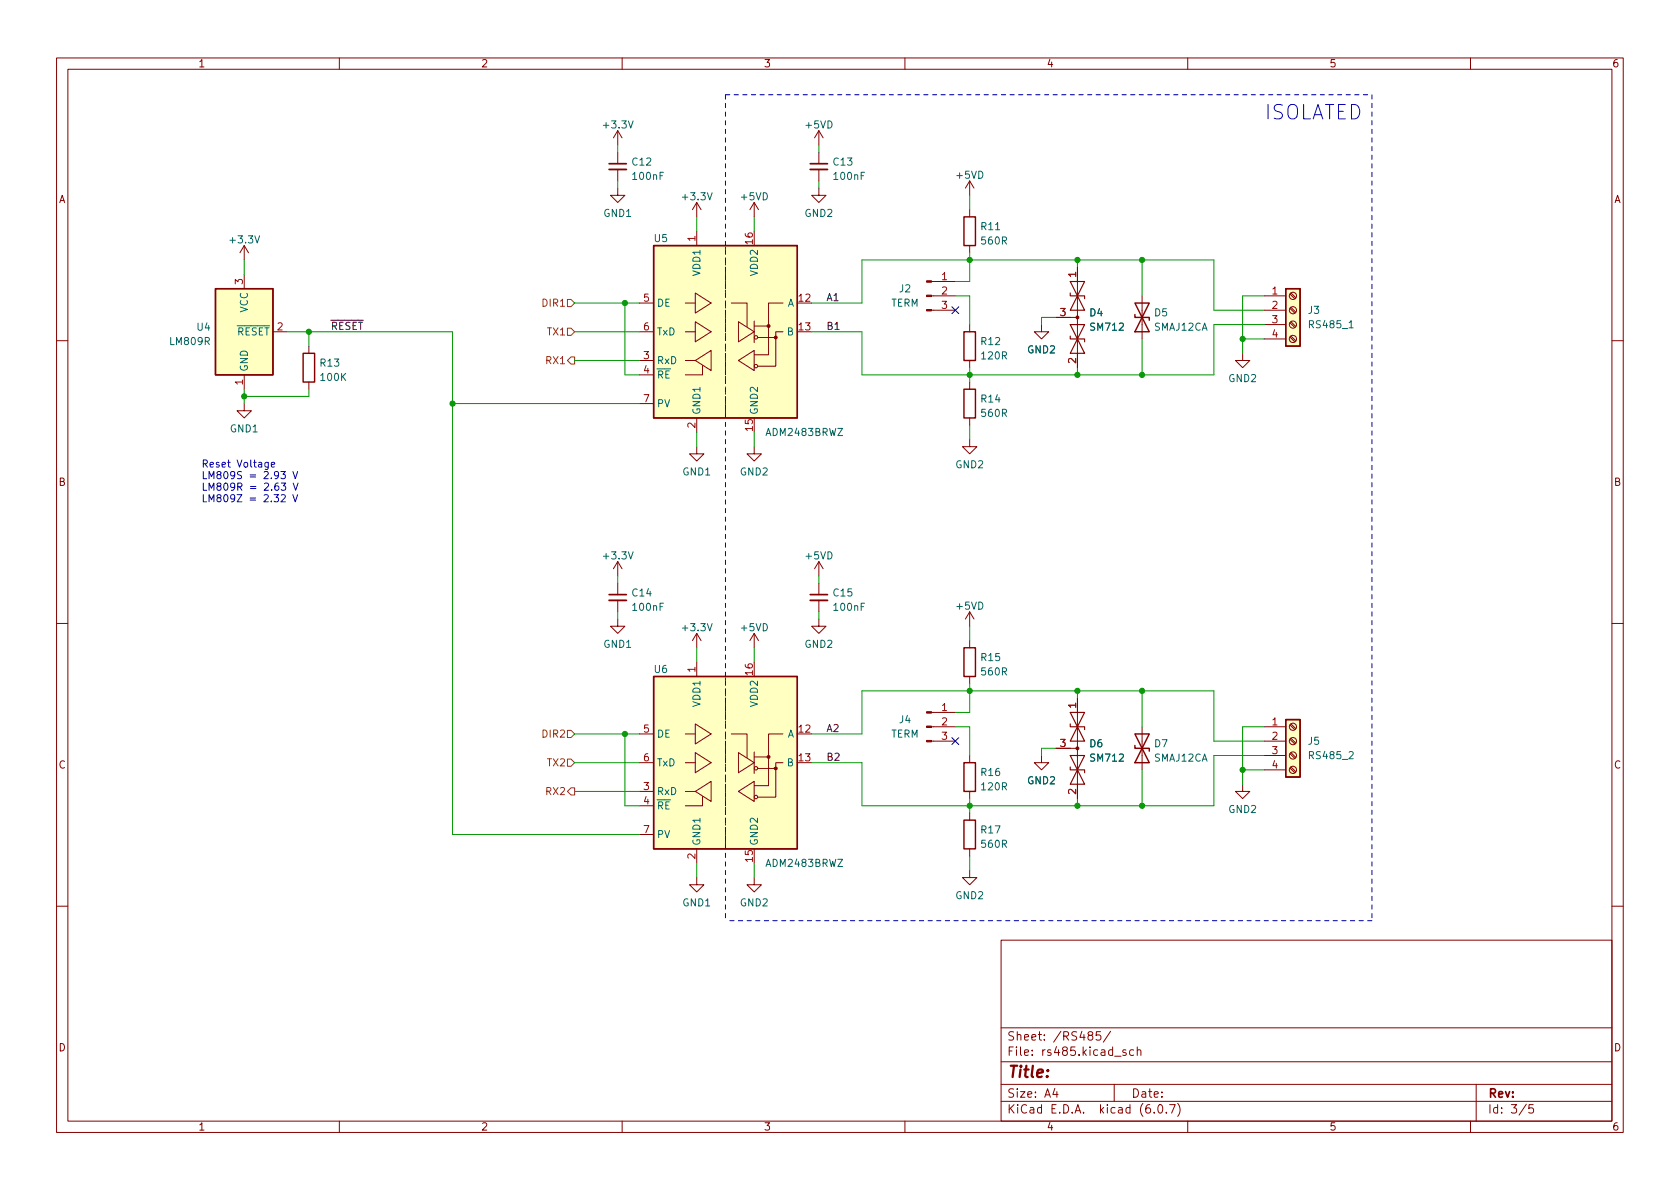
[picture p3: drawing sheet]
<svg xmlns="http://www.w3.org/2000/svg" width="297mm" height="210mm" viewBox="0 0 297 210" stroke-linecap="round" stroke-linejoin="round" font-family="sans-serif">
<g fill="none" stroke="#840000" stroke-width=".18">
<path d="M10 10.2h277v190.1h-277zM12 12.2h273v186.1h-273zM60 10.2v2M110 10.2v2M160 10.2v2M210 10.2v2M260 10.2v2M109.2 33.3v1.2h1.3l-1.3 1.3-1.3-1.3h1.3M109.2 23.1v2.5M109.2 26.9v2.1M109.2 30v2M109.2 23.1l-.7 1.3"/>
<path d="M109.2 23.1l.8 1.3M123.2 35.8v2.5M123.2 35.8l-.8 1.3M123.2 35.8l.8 1.3M133.3 35.8v2.5M133.3 35.8l-.7 1.3M133.3 35.8l.8 1.3M144.8 33.3v1.2h1.2l-1.2 1.3-1.3-1.3h1.3M144.8 23.1v2.5M144.8 26.9v2.1M144.8 30v2M144.8 23.1l-.8 1.3"/>
<path d="M144.8 23.1l.7 1.3M171.4 32l-.7 1.3M171.4 32v2.5M171.4 37.1v1.2M171.4 32l.8 1.3M43.2 43.4l-.8 1.3M43.2 43.4v2.6M43.2 48.5v2.5M43.2 43.4l.7 1.3M48.3 58.7h2.5M113 58.7h2.6M113 53.6h2.6"/>
<path d="M121.2 58.7h1.7M121.2 53.6h1.7M122.9 56.9l2.8 1.8-2.8 1.7zM122.9 51.8l2.8 1.8-2.8 1.8zM123.2 40.9v2.5M128.3 43.7v1.3M128.3 45.6v1.3M128.3 47.5v1.3M128.3 49.4v1.3M128.3 51.3v1.3M128.3 53.2v1.3M128.3 55.1v1.3"/>
<path d="M128.3 57v1.3M128.3 58.9v1.3M129.3 53.6h2.8v4.2M130.6 56.9l2.7 1.8-2.7 1.7zM133.3 56.8v3.8M133.3 57.7h2.6M134 59.7h3.2M138.4 53.6h-2.5v9.1h-2.6M138.4 58.7h-1.2v6.1h-3.2M164.7 54.9h4.2M164.7 52.3h4.2M164.7 49.8h4.2"/>
<path d="M171.4 43.4v1.3M171.4 57.4v1.3M184.1 57.4v1.3h1.3l-1.3 1.2-1.2-1.2h1.2M186.7 56.1h3.8M190.5 47.2v17.8M201.9 52.3v7.6M223.5 54.9h3.8M223.5 52.3h3.8M223.5 57.4h3.8M223.5 59.9h3.8M228.1 59.6l.8 .8M228.1 57.1l.8 .8"/>
<path d="M228.1 54.5l.8 .9M228.1 52l.8 .8M228.2 59.4l.9 .9M228.2 56.9l.9 .8M228.2 54.4l.9 .8M228.2 51.8l.9 .8M10 60.2h2M43.2 71.4v1.2h1.2l-1.2 1.3-1.3-1.3h1.3M43.2 66.3v2.5M54.6 61.2v1.3M54.6 67.6v1.2M113 63.7h2.6"/>
<path d="M113 66.3h2.6M113 71.4h2.6M121.2 63.7h1.7M122.9 63.7l2.8-1.7v3.5zM123.2 79v1.3h1.3l-1.3 1.2-1.3-1.2h1.3M123.2 73.9v2.5M124.2 64.6v1.7h-3M128.3 60.8v1.3M128.3 62.7v1.3M128.3 64.6v1.3M128.3 66.5v1.3M128.3 68.4v1.3"/>
<path d="M128.3 70.4v1.2M128.3 72.3v1.2M130.6 63.7l2.7-1.7v3.5zM133.3 79v1.3h1.3l-1.3 1.2-1.2-1.2h1.2M171.4 77.7v1.3h1.3l-1.3 1.3-1.2-1.3h1.2M171.4 63.7v1.3M171.4 67.6v1.2M171.4 73.9v1.3M219.7 62.5v1.2h1.3l-1.3 1.3-1.3-1.3h1.3M285 60.2h2M109.2 99.3l-.7 1.3M109.2 99.3v2.5"/>
<path d="M109.2 99.3l.8 1.3M144.8 99.3v2.5M144.8 99.3l-.8 1.3M144.8 99.3l.7 1.3M10 110.2h2M109.2 109.5v1.2h1.3l-1.3 1.3-1.3-1.3h1.3M109.2 103.1v2.1M109.2 106.2v2M123.2 112v2.5M123.2 117.1v2.5M123.2 112l-.8 1.3M123.2 112l.8 1.3"/>
<path d="M128.3 119.9v1.3M133.3 112l-.7 1.3M133.3 112v2.5M133.3 112l.8 1.3M144.8 109.5v1.2h1.2l-1.2 1.3-1.3-1.3h1.3M144.8 103.1v2.1M144.8 106.2v2M171.4 108.2v2.5M171.4 113.3v1.2M171.4 119.6v1.3M171.4 108.2l-.7 1.3M171.4 108.2l.8 1.3"/>
<path d="M285 110.2h2M113 139.9h2.6M113 134.9h2.6M113 129.8h2.6M121.2 139.9h1.7M121.2 134.9h1.7M121.2 129.8h1.7M122.9 139.9l2.8-1.7v3.5zM122.9 133.1l2.8 1.8-2.8 1.7zM122.9 128l2.8 1.8-2.8 1.8zM128.3 121.8v1.3M128.3 123.7v1.3"/>
<path d="M128.3 125.6v1.3M128.3 127.5v1.3M128.3 129.4v1.3M128.3 131.3v1.3M128.3 133.2v1.3M128.3 135.1v1.3M128.3 137v1.3M128.3 138.9v1.3M129.3 129.8h2.8v4.2M130.6 139.9l2.7-1.7v3.5zM130.6 133.1l2.7 1.8-2.7 1.7zM133.3 133v3.8"/>
<path d="M133.3 133.9h2.6M134 135.9h3.2M138.4 129.8h-2.5v9.1h-2.6M138.4 134.9h-1.2v6.1h-3.2M164.7 131.1h4.2M164.7 128.5h4.2M164.7 126h4.2M171.4 133.6v1.3M171.4 139.9v1.3M184.1 133.6v1.3h1.3l-1.3 1.2-1.2-1.2h1.2M186.7 132.3h3.8M190.5 123.4v17.8"/>
<path d="M201.9 128.5v7.6M219.7 138.7v1.2h1.3l-1.3 1.3-1.3-1.3h1.3M223.5 131.1h3.8M223.5 128.5h3.8M223.5 133.6h3.8M223.5 136.1h3.8M228.1 135.8l.8 .8M228.1 133.3l.8 .8M228.1 130.7l.8 .9M228.1 128.2l.8 .8M228.2 135.6l.9 .9M228.2 133.1l.9 .8"/>
<path d="M228.2 130.6l.9 .8M228.2 128l.9 .8M113 142.5h2.6M113 147.6h2.6M123.2 155.2v1.3h1.3l-1.3 1.2-1.3-1.2h1.3M123.2 150.1v2.5M124.2 140.8v1.7h-3M128.3 140.8v1.3M128.3 142.7v1.3M128.3 144.6v1.3M128.3 146.6v1.2M128.3 148.5v1.2"/>
<path d="M133.3 155.2v1.3h1.3l-1.3 1.2-1.2-1.2h1.2M171.4 153.9v1.3h1.3l-1.3 1.3-1.2-1.3h1.2M171.4 143.8v1.2M171.4 150.1v1.3M10 160.2h2M177 166.3h108v32h-108zM285 160.2h2M60 198.3v2M110 198.3v2M160 198.3v2M177 194.8h108M177 191.8h108"/>
<path d="M177 187.8h108M177 181.8h108M186.5 192.5l-.4 1h1M186.9 193v1M192.6 183.1l-.2-.3v-.2l.2-.2 .5 .1 .1 .2-.1 .2-.6 .2-.1 .3v.4l.2 .1h.5l.1-.3v-.2l-.3-.3M194.6 182.4h-.7l-.1 .7 .2-.1 .5 .1 .1 .2v.5l-.2 .1-.6-.1M196.4 182.4l-1.3 1.9M197 191.8v3M197.1 186.8h1.1M199.1 185.7l-.4-.1-.2 .2 .1 .3 .5 .1v.4h-.6M200.4 185.7l-.4-.1-.3 .3v.4l.2 .3h.5M201.1 185.8l.2-.2 .3 .1 .1 .9"/>
<path d="M201.1 185.1v1.5M204.1 196.7v.1M204.9 195.4l.2-.1a.81 .81 0 0 1 .6 .7 .81 .81 0 0 1-.3 .8h-.2a.81 .81 0 0 1-.6-.6 .81 .81 0 0 1 .3-.8zM206.2 196.7v.1M206.8 195.3h1l-.7 1.5M208.2 195.1a1.72 1.72 0 0 1 0 2.3M210 198.3v2M260 198.3v2M261 191.8v6.5M269.9 195.3l-1.3 1.9M271.1 195.3h-.7l-.1 .7 .2-.1 .5 .1 .2 .2-.1 .5-.2 .1-.6-.1"/>
<circle cx="133.7" cy="59.7" r=".3"/>
<circle cx="228.6" cy="57.4" r=".63"/>
<circle cx="228.6" cy="59.9" r=".63"/>
<circle cx="228.6" cy="52.3" r=".63"/>
<circle cx="228.6" cy="54.9" r=".63"/>
<circle cx="133.7" cy="64.7" r=".3"/>
<circle cx="133.7" cy="135.9" r=".3"/>
<circle cx="228.6" cy="128.5" r=".63"/>
<circle cx="228.6" cy="133.6" r=".63"/>
<circle cx="228.6" cy="136.1" r=".63"/>
<circle cx="228.6" cy="131.1" r=".63"/>
<circle cx="133.7" cy="140.9" r=".3"/>
</g>
<g fill="none" stroke="#840000" stroke-width=".25">
<path d="M170.4 38.3h2.1v5.1h-2.1zM38.1 51h10.2v15.3h-10.2zM115.6 43.4h25.4v30.5h-25.4zM170.4 58.7h2.1v5h-2.1zM200.7 55.6v.5h2.5v.5M200.7 53.6h2.5l-2.5 5.1h2.5zM227.3 51h2.6v10.2h-2.6zM53.6 62.5h2v5.1h-2zM170.4 68.8h2.1v5.1h-2.1zM115.6 119.6h25.4v30.5h-25.4zM170.4 114.5h2.1v5.1h-2.1zM170.4 134.9h2.1v5h-2.1z"/>
<path d="M200.7 131.8v.5h2.5v.5M200.7 129.8h2.5l-2.5 5.1h2.5zM227.3 127.2h2.6v10.2h-2.6zM170.4 145h2.1v5.1h-2.1z"/>
</g>
<path d="M107.7 30h3M143.3 30h3M107.7 106.2h3M143.3 106.2h3" fill="none" stroke="#840000" stroke-width=".33"/>
<path d="M107.7 29h3M143.3 29h3M107.7 105.2h3M143.3 105.2h3" fill="none" stroke="#840000" stroke-width=".3"/>
<g fill="#840000" stroke="#840000" stroke-width=".18">
<path d="M163.8 54.7h.9v.3h-.9z"/>
<path d="M163.8 52.2h.9v.2h-.9z"/>
<path d="M163.8 49.7h.9v.2h-.9z"/>
<path d="M163.8 130.9h.9v.3h-.9z"/>
<path d="M163.8 128.4h.9v.2h-.9z"/>
<path d="M163.8 125.9h.9v.2h-.9z"/>
<circle cx="190.5" cy="56.1" r=".25"/>
<circle cx="135.9" cy="133.9" r=".25"/>
<circle cx="137.2" cy="135.9" r=".25"/>
<circle cx="190.5" cy="132.3" r=".25"/>
<circle cx="135.9" cy="57.7" r=".25"/>
<circle cx="137.2" cy="59.7" r=".25"/>
</g>
<g fill="#ffffc2" stroke="#ffffc2" stroke-width=".18">
<path d="M38.1 51h10.2v15.3h-10.2z"/>
<path d="M115.6 119.6h25.4v30.5h-25.4z"/>
<path d="M227.3 51h2.6v10.2h-2.6z"/>
<path d="M115.6 43.4h25.4v30.5h-25.4z"/>
<path d="M227.3 127.2h2.6v10.2h-2.6z"/>
</g>
<path d="M189.2 51.8v.5h2.6v.5M189.2 59.4v.5h2.6v.5M189.2 49.8l2.6 5.1h-2.6l2.6-5.1zM189.2 57.4h2.6l-2.6 5.1h2.6zM189.2 128v.5h2.6v.5M189.2 135.6v.5h2.6v.5M189.2 126l2.6 5.1h-2.6l2.6-5.1zM189.2 133.6h2.6l-2.6 5.1h2.6z" fill="none" stroke="#840000" stroke-width=".2"/>
<path d="M100.3 58h.7l.6 .7-.6 .6h-.7zM100.3 53h.7l.6 .6-.6 .6h-.7zM101 63.1h.6v1.3h-.6l-.7-.7zM100.3 129.2h.7l.6 .6-.6 .6h-.7zM100.3 134.2h.7l.6 .7-.6 .6h-.7zM100.3 139.9l.7-.6h.6v1.3h-.6z" fill="none" stroke="#725600" stroke-width=".18"/>
<path d="M47.4 81.8v1l-.2 .2h-.3M47.4 81.8h-.3l-.3 .2 .1 .5h.5M48 82.2l.6-.1-.1-.3h-.3l-.2 .1v.6h.5M49.7 83.4h.8l-.5 .5 .4 .1v.5l-.2 .1-.5-.1M49.7 85.4h.8l-.4 .5 .4 .1v.6l-.2 .1-.6-.1M49.7 87.6l.5-.1 .3 .3-.8 .9h.8M51.8 83.4l.4 1.2 .4-1.2M51.8 87.5l.4 1.2 .4-1.2M51.8 85.4l.5 1.3 .4-1.3" fill="none" stroke="#0000c2" stroke-width=".18"/>
<path d="M128.3 16.8v146M128.3 16.8h114.3M242.6 16.8v146M242.6 162.8h-114.3" fill="none" stroke="#0000c2" stroke-width=".18" stroke-dasharray=".8 .8"/>
<g fill="none" stroke="#009600" stroke-width=".18">
<path d="M109.2 25.6v1.3M109.2 32v1.3M123.2 38.3v2.6M133.3 38.3v2.6M144.8 25.6v1.3M144.8 32v1.3M171.4 34.5v2.6M43.2 46v2.5M50.8 58.7h29.2v88.9h33M54.6 58.7v2.5M101.6 58.7h11.4M101.6 53.6h11.4"/>
<path d="M110.5 53.6v12.7h2.5M143.5 53.6h8.9v-7.6h62.2v8.9h8.9M168.9 52.3h2.5v5.1M171.4 44.7v5.1h-2.5M186.7 56.1h-2.6v1.3M190.5 46v1.2M201.9 46v6.3M201.9 59.9v6.4M219.7 59.9h3.8M223.5 57.4h-8.9v8.9h-62.2v-7.6h-8.9M223.5 52.3h-3.8v10.2M43.2 68.8v2.6"/>
<path d="M54.6 68.8v1.3h-11.4M80 71.4h33M101.6 63.7h11.4M123.2 76.4v2.6M133.3 76.4v2.6M171.4 65v2.6M171.4 75.2v2.5M190.5 65v1.3M109.2 101.8v1.3M109.2 108.2v1.3M123.2 114.5v2.6M133.3 114.5v2.6"/>
<path d="M144.8 101.8v1.3M144.8 108.2v1.3M171.4 110.7v2.6M101.6 134.9h11.4M101.6 129.8h11.4M101.6 139.9h11.4M110.5 129.8v12.7h2.5M143.5 129.8h8.9v-7.6h62.2v8.9h8.9M168.9 128.5h2.5v5.1M171.4 120.9v5.1h-2.5M186.7 132.3h-2.6v1.3M190.5 122.2v1.2"/>
<path d="M201.9 122.2v6.3M201.9 136.1v6.4M219.7 136.1h3.8M223.5 133.6h-8.9v8.9h-62.2v-7.6h-8.9M223.5 128.5h-3.8v10.2M123.2 152.6v2.6M133.3 152.6v2.6M171.4 141.2v2.6M171.4 151.4v2.5M190.5 141.2v1.3"/>
</g>
<path d="M168.3 54.2l1.2 1.3M169.5 54.2l-1.2 1.3M168.3 130.4l1.2 1.3M169.5 130.4l-1.2 1.3" fill="none" stroke="#000084" stroke-width=".18"/>
<g fill="#009600" stroke="#009600" stroke-width=".18">
<circle cx="219.7" cy="59.9" r=".46"/>
<circle cx="171.4" cy="46" r=".46"/>
<circle cx="190.5" cy="46" r=".46"/>
<circle cx="201.9" cy="46" r=".46"/>
<circle cx="171.4" cy="66.3" r=".46"/>
<circle cx="201.9" cy="66.3" r=".46"/>
<circle cx="190.5" cy="66.3" r=".46"/>
<circle cx="43.2" cy="70.1" r=".46"/>
<circle cx="54.6" cy="58.7" r=".46"/>
<circle cx="80" cy="71.4" r=".46"/>
<circle cx="110.5" cy="129.8" r=".46"/>
<circle cx="219.7" cy="136.1" r=".46"/>
<circle cx="190.5" cy="122.2" r=".46"/>
<circle cx="201.9" cy="122.2" r=".46"/>
<circle cx="190.5" cy="142.5" r=".46"/>
<circle cx="201.9" cy="142.5" r=".46"/>
<circle cx="110.5" cy="53.6" r=".46"/>
<circle cx="171.4" cy="142.5" r=".46"/>
<circle cx="171.4" cy="122.2" r=".46"/>
</g>
<text font-size="3.5" fill="#0000c2" x="223.5" y="21.1">ISOLATED</text>
<text font-size="2.8" fill="#840000" x="178" y="190.6">Title:</text>
<g font-size="2.1" fill="#840000">
<text x="178" y="184">Sheet: /RS485/</text>
<text x="178" y="186.7">File: rs485.kicad_sch</text>
<text x="178" y="196.9">KiCad E.D.A. kicad (6.0.7)</text>
<text x="178" y="194.1">Size: A4</text>
<text x="200" y="194.1">Date:</text>
<text x="263" y="194.1">Rev:</text>
<text x="263" y="196.9">Id: 3/5</text>
</g>
<g font-size="1.8" fill="#840000">
<text x="35" y="11.9">1</text>
<text x="85" y="11.9">2</text>
<text x="135" y="11.9">3</text>
<text x="185" y="11.9">4</text>
<text x="235" y="11.9">5</text>
<text x="285" y="11.9">6</text>
<text x="10.3" y="35.9">A</text>
<text x="285.3" y="35.9">A</text>
<text x="10.3" y="85.9">B</text>
<text x="285.3" y="85.9">B</text>
<text x="10.3" y="135.9">C</text>
<text x="285.3" y="135.9">C</text>
<text x="10.3" y="185.9">D</text>
<text x="285.3" y="185.9">D</text>
<text x="35" y="199.9">1</text>
<text x="85" y="199.9">2</text>
<text x="135" y="199.9">3</text>
<text x="185" y="199.9">4</text>
<text x="235" y="199.9">5</text>
<text x="285" y="199.9">6</text>
</g>
<g font-size="1.8" fill="#006464">
<text x="106.9" y="22.7">+3.3V</text>
<text x="142.5" y="22.7">+5VD</text>
<text x="111.8" y="29.3">C12</text>
<text x="147.4" y="29.3">C13</text>
<text x="112" y="31.8">100nF</text>
<text x="120.9" y="35.4">+3.3V</text>
<text x="131.1" y="35.4">+5VD</text>
<text x="147.6" y="31.8">100nF</text>
<text x="169.2" y="31.6">+5VD</text>
<text x="106.8" y="38.3">GND1</text>
<text x="142.3" y="38.3">GND2</text>
<text x="173.5" y="40.7">R11</text>
<text x="40.8" y="43">+3.3V</text>
<text x="115.7" y="42.8">U5</text>
<text x="173.6" y="43.2">560R</text>
<text x="123.8" y="48.7" transform="rotate(-90 123.8 48.7)">VDD1</text>
<text x="134" y="48.7" transform="rotate(-90 134 48.7)">VDD2</text>
<text x="159" y="51.7">J2</text>
<text x="34.9" y="58.5">U4</text>
<text x="40.5" y="59.3">~{RESET}</text>
<text x="43.8" y="55.3" transform="rotate(-90 43.8 55.3)">VCC</text>
<text x="116.1" y="54.2">DE</text>
<text x="116.1" y="59.3">TxD</text>
<text x="139.2" y="54.2">A</text>
<text x="139.2" y="59.3">B</text>
<text x="157.5" y="54.2">TERM</text>
<text x="192.7" y="55.9">D4</text>
<text x="192.9" y="58.5">SM712</text>
<text x="204.1" y="58.5">SMAJ12CA</text>
<text x="204.2" y="55.9">D5</text>
<text x="231.3" y="55.5">J3</text>
<text x="231.7" y="58">RS485_1</text>
<text x="30.2" y="61">LM809R</text>
<text x="43.8" y="65.8" transform="rotate(-90 43.8 65.8)">GND</text>
<text x="56.7" y="64.8">R13</text>
<text x="116.1" y="64.4">RxD</text>
<text x="173.5" y="61">R12</text>
<text x="173.6" y="63.5">120R</text>
<text x="181.7" y="62.5">GND2</text>
<text x="56.8" y="67.4">100K</text>
<text x="116.1" y="66.9">~{RE}</text>
<text x="173.5" y="71.2">R14</text>
<text x="217.3" y="67.6">GND2</text>
<text x="40.7" y="76.4">GND1</text>
<text x="116.1" y="72">PV</text>
<text x="123.8" y="73.4" transform="rotate(-90 123.8 73.4)">GND1</text>
<text x="134" y="73.4" transform="rotate(-90 134 73.4)">GND2</text>
<text x="135.6" y="77.1">ADM2483BRWZ</text>
<text x="173.6" y="73.7">560R</text>
<text x="169" y="82.8">GND2</text>
<text x="120.7" y="84.1">GND1</text>
<text x="130.9" y="84.1">GND2</text>
<text x="106.9" y="98.9">+3.3V</text>
<text x="142.5" y="98.9">+5VD</text>
<text x="111.8" y="105.5">C14</text>
<text x="147.4" y="105.5">C15</text>
<text x="169.2" y="107.8">+5VD</text>
<text x="112" y="108">100nF</text>
<text x="120.9" y="111.6">+3.3V</text>
<text x="131.1" y="111.6">+5VD</text>
<text x="147.6" y="108">100nF</text>
<text x="106.8" y="114.5">GND1</text>
<text x="115.7" y="119">U6</text>
<text x="142.3" y="114.5">GND2</text>
<text x="173.5" y="116.9">R15</text>
<text x="173.6" y="119.4">560R</text>
<text x="123.8" y="124.9" transform="rotate(-90 123.8 124.9)">VDD1</text>
<text x="134" y="124.9" transform="rotate(-90 134 124.9)">VDD2</text>
<text x="116.1" y="130.4">DE</text>
<text x="139.2" y="130.4">A</text>
<text x="157.5" y="130.4">TERM</text>
<text x="159" y="127.9">J4</text>
<text x="231.3" y="131.7">J5</text>
<text x="116.1" y="135.5">TxD</text>
<text x="139.2" y="135.5">B</text>
<text x="173.5" y="137.2">R16</text>
<text x="192.7" y="132.1">D6</text>
<text x="192.9" y="134.7">SM712</text>
<text x="204.1" y="134.7">SMAJ12CA</text>
<text x="204.2" y="132.1">D7</text>
<text x="231.7" y="134.2">RS485_2</text>
<text x="116.1" y="140.6">RxD</text>
<text x="116.1" y="143.1">~{RE}</text>
<text x="173.6" y="139.7">120R</text>
<text x="181.7" y="138.7">GND2</text>
<text x="217.3" y="143.8">GND2</text>
<text x="116.1" y="148.2">PV</text>
<text x="123.8" y="149.6" transform="rotate(-90 123.8 149.6)">GND1</text>
<text x="134" y="149.6" transform="rotate(-90 134 149.6)">GND2</text>
<text x="173.5" y="147.4">R17</text>
<text x="173.6" y="149.9">560R</text>
<text x="135.6" y="153.3">ADM2483BRWZ</text>
<text x="120.7" y="160.3">GND1</text>
<text x="130.9" y="160.3">GND2</text>
<text x="169" y="159">GND2</text>
</g>
<g font-size="1.8" fill="#a90000">
<text x="122.9" y="42.7" transform="rotate(-90 122.9 42.7)">1</text>
<text x="133.1" y="43.1" transform="rotate(-90 133.1 43.1)">16</text>
<text x="42.9" y="50.3" transform="rotate(-90 42.9 50.3)">3</text>
<text x="113.8" y="53.3">5</text>
<text x="141.3" y="53.3">12</text>
<text x="166.5" y="49.5">1</text>
<text x="166.5" y="52.1">2</text>
<text x="190.2" y="49" transform="rotate(-90 190.2 49)">1</text>
<text x="224.9" y="52.1">1</text>
<text x="49" y="58.4">2</text>
<text x="113.8" y="58.4">6</text>
<text x="141.3" y="58.4">13</text>
<text x="166.5" y="54.6">3</text>
<text x="187.5" y="55.9">3</text>
<text x="224.9" y="54.6">2</text>
<text x="224.9" y="57.1">3</text>
<text x="224.9" y="59.7">4</text>
<text x="113.8" y="63.5">3</text>
<text x="190.2" y="64.2" transform="rotate(-90 190.2 64.2)">2</text>
<text x="42.9" y="68.1" transform="rotate(-90 42.9 68.1)">1</text>
<text x="113.8" y="66">4</text>
<text x="113.8" y="71.1">7</text>
<text x="122.9" y="75.7" transform="rotate(-90 122.9 75.7)">2</text>
<text x="133.1" y="76.2" transform="rotate(-90 133.1 76.2)">15</text>
<text x="122.9" y="118.9" transform="rotate(-90 122.9 118.9)">1</text>
<text x="133.1" y="119.3" transform="rotate(-90 133.1 119.3)">16</text>
<text x="166.5" y="125.7">1</text>
<text x="190.2" y="125.2" transform="rotate(-90 190.2 125.2)">1</text>
<text x="113.8" y="129.5">5</text>
<text x="141.3" y="129.5">12</text>
<text x="166.5" y="128.3">2</text>
<text x="166.5" y="130.8">3</text>
<text x="224.9" y="128.3">1</text>
<text x="224.9" y="130.8">2</text>
<text x="113.8" y="134.6">6</text>
<text x="141.3" y="134.6">13</text>
<text x="187.5" y="132.1">3</text>
<text x="224.9" y="133.3">3</text>
<text x="224.9" y="135.9">4</text>
<text x="113.8" y="139.7">3</text>
<text x="113.8" y="142.2">4</text>
<text x="190.2" y="140.4" transform="rotate(-90 190.2 140.4)">2</text>
<text x="113.8" y="147.3">7</text>
<text x="122.9" y="151.9" transform="rotate(-90 122.9 151.9)">2</text>
<text x="133.1" y="152.4" transform="rotate(-90 133.1 152.4)">15</text>
</g>
<g font-size="1.8" fill="#0f0f0f">
<text x="146" y="53.2">A1</text>
<text x="58.4" y="58.3">~{RESET}</text>
<text x="146" y="58.3">B1</text>
<text x="146" y="129.4">A2</text>
<text x="146" y="134.5">B2</text>
</g>
<g font-size="1.8" fill="#725600">
<text x="96.1" y="54.2">DIR1</text>
<text x="96.9" y="59.3">TX1</text>
<text x="96.7" y="64.4">RX1</text>
<text x="96.1" y="130.4">DIR2</text>
<text x="96.9" y="135.5">TX2</text>
<text x="96.7" y="140.6">RX2</text>
</g>
<g font-size="1.8" fill="#0000c2">
<text x="35.6" y="82.7">Reset Voltage</text>
<text x="35.6" y="84.7">LM809S = 2.93 V</text>
<text x="35.6" y="86.8">LM809R = 2.63 V</text>
<text x="35.6" y="88.8">LM809Z = 2.32 V</text>
</g>
</svg>
